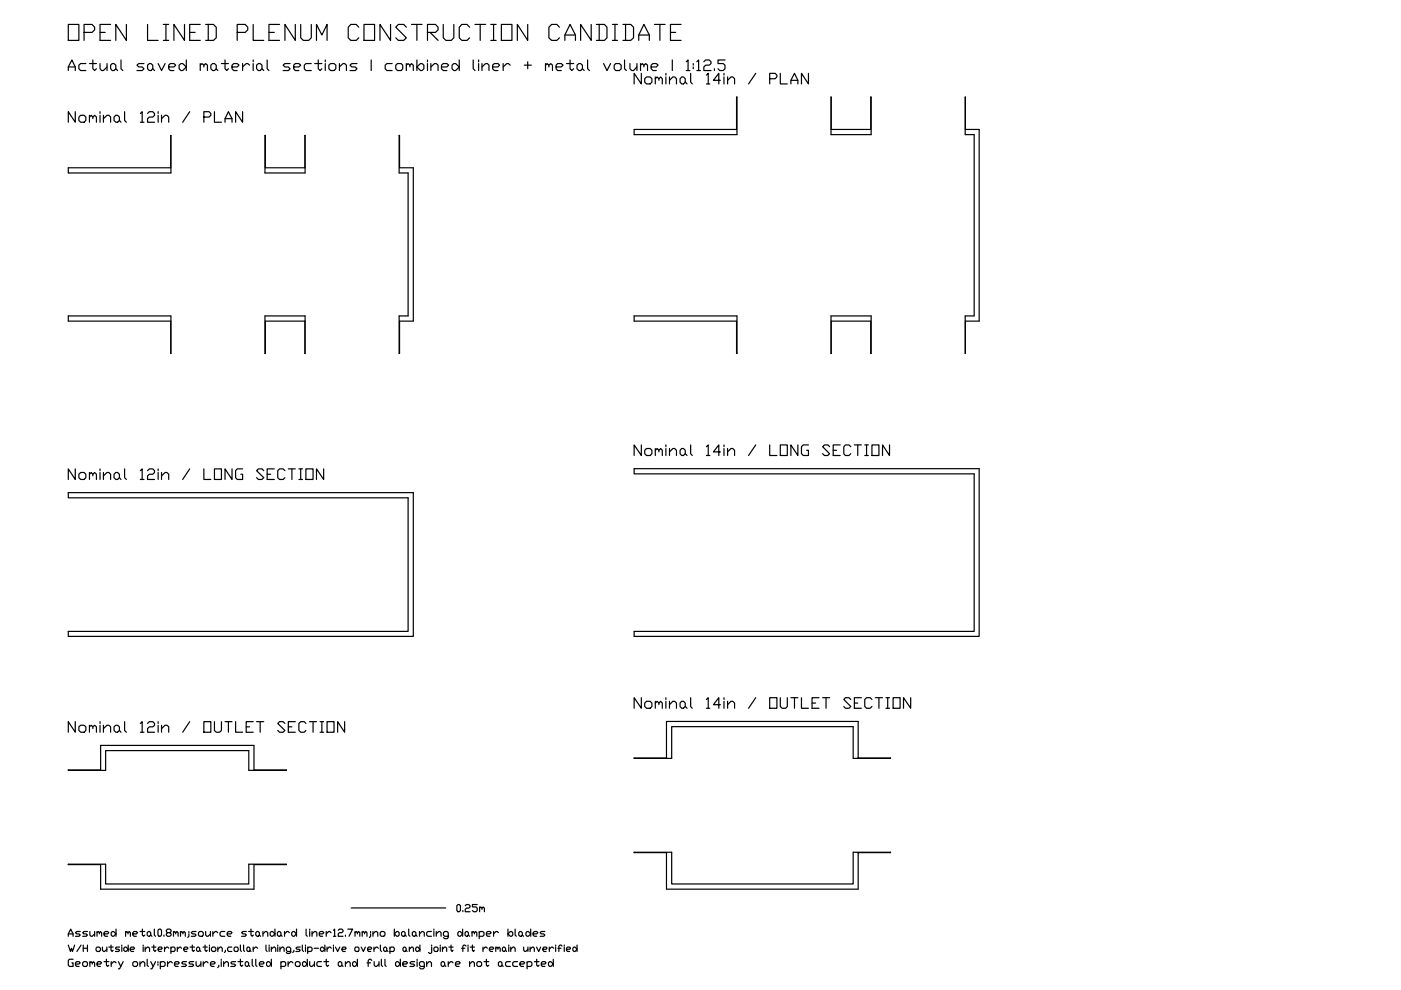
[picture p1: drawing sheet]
<svg xmlns="http://www.w3.org/2000/svg" width="297mm" height="210mm" viewBox="0 0 297 210" stroke-linecap="round" stroke-linejoin="round" font-family="sans-serif">
<!-- layer: BSA_DETAIL_CUT -->
<g fill="none" stroke="#000" stroke-width=".25">
<path d="M36.2 28.7v6.9h-21.7v1.1h21.7v-8M56.2 28.7l.1 6.9h8.3l.1-6.9v8h-8.5zM64.6 28.7h.1M84.6 28.7l.1 6.9h2.9v32.5h-2.9v6.8l-.1-7.9h1.9v-30.3h-1.9zM156.2 20.6v6.8h-21.7v1.1h21.8v-7.9M176.2 20.6v6.8h8.4l.1-6.8v7.9h-8.5zM204.6 20.6l.1 6.8h2.9v40.7h-2.9v6.8l-.1-7.9h1.9v-38.5h-1.9zM14.5 67h21.7v7.9v-6.8h-21.7zM56.2 67h8.5v7.9l-.1-6.8h-8.3l-.1 6.8zM64.6 74.9h.1M134.5 67h21.8v7.9l-.1-6.8h-21.7zM176.2 67h8.5v7.9l-.1-6.8h-8.4v6.8z"/>
<path d="M134.5 99.4h73.1v35.5h-73.1v-1h72v-33.4h-72zM14.5 104.5h73.1v30.4h-73.1v-1h72v-28.3h-72zM141.3 153h40.6v7.7l6.9 .1h-7.9v-6.7h-38.5v6.7h-7.9l6.8-.1zM14.5 163.3h6.8v-5.3h32.5v5.3h6.9h-8v-4.2h-30.3v4.2zM14.5 183.2h7.9v4.2h30.3v-4.2l8 .1h-6.9v5.2h-32.5v-5.2zM134.5 180.7h7.9v6.7h38.5v-6.7l7.9 .1h-6.9v7.7h-40.6v-7.7z"/>
</g>
<!-- layer: BSA_DETAIL_NOTES -->
<g fill="none" stroke="#000" stroke-width=".25">
<path d="M14.5 198.5v-.5l.5-1 .5 1v.5M14.5 198h1M17 197.5h-.7l-.3 .3 .3 .2h.5l.2 .3-.2 .2h-.8M18.5 197.5h-.7l-.3 .3 .3 .2h.5l.2 .3-.2 .2h-.8M19 197.5v.8l.3 .2h.3l.5-.5M20.1 197.5v1M20.6 197.8l.2-.3 .3 .3v.2M20.6 197.5v1M21.1 197.8l.2-.3 .2 .3v.7M22.1 198h.7l.3-.2-.3-.3h-.5l-.2 .3v.5l.2 .2h.5M23.6 197.8l.2-.3h.3l.5 .5-.5 .5h-.3l-.2-.2zM24.6 197v1.5"/>
<path d="M26.6 197.8l.3-.3 .2 .3v.2M26.6 197.5v1M27.1 197.8l.3-.3 .2 .3v.7M28.2 198h.7l.3-.2-.3-.3h-.5l-.2 .3v.5l.2 .2h.5M29.7 197.5h1M30.2 197v1.3l.2 .2 .3-.2M31.2 197.8l.3-.3h.2l.3 .3v.5l-.3 .2h-.2l-.3-.2zM32 198.3l.2 .2M32.7 197v1.3l.3 .2M33.5 197.2l.2-.2h.3l.2 .2v1.1l-.2 .2h-.3l-.2-.2zM34.8 198.3v.2M35.5 197.8l-.2-.3v-.3l.2-.2h.5l.3 .2v.3l-.3 .3h-.5l-.2 .2v.3l.2 .2h.5l.3-.2v-.3l-.3-.2"/>
<path d="M36.8 197.8l.2-.3 .3 .3v.2M36.8 197.5v1M37.3 197.8l.2-.3 .3 .3v.7M38.3 197.8l.2-.3 .3 .3v.2M38.3 197.5v1M38.8 197.8l.2-.3 .3 .3v.7M40 198v.5l-.2 .3M40 197.5v.3M41.6 197.5h-.8l-.2 .3 .2 .2h.5l.3 .3-.3 .2h-.7M42.3 197.5h.5l.3 .3v.5l-.3 .2h-.5l-.2-.2v-.5zM43.6 197.5v.8l.3 .2h.2l.5-.5M44.6 197.5v1"/>
<path d="M45.1 197.5v1M46.1 197.8l-.2-.3h-.3l-.5 .5M47.7 197.5h-.8l-.2 .3v.5l.2 .2h.8M48.2 198h.7l.3-.2-.3-.3h-.5l-.2 .3v.5l.2 .2h.5M52.2 197.5h-.7l-.3 .3 .3 .2h.5l.2 .3-.2 .2h-.8M52.7 197.5h1M53.2 197v1.3l.3 .2 .2-.2M54.5 197.5h.2l.3 .3v.5l-.3 .2h-.2l-.3-.2v-.5zM55 198.3l.2 .2M55.8 198l.5-.5h.2l.3 .3v.7M55.8 197.5v1M57.5 197.5h.3l.5 .5-.5 .5h-.3l-.2-.2v-.5z"/>
<path d="M58.3 197v1.5M58.8 197.8l.3-.3h.2l.3 .3v.5l-.3 .2h-.2l-.3-.2zM59.6 198.3l.2 .2M60.3 197.5v1M61.3 197.8l-.2-.3h-.3l-.5 .5M61.8 197.8l.3-.3h.3l.5 .5-.5 .5h-.3l-.3-.2zM62.9 197v1.5M64.9 197v1.3l.3 .2M65.7 197v.2M65.7 197.5v1M66.2 198l.5-.5h.2l.3 .3v.7M66.2 197.5v1"/>
<path d="M67.7 198h.7l.3-.2-.3-.3h-.5l-.2 .3v.5l.2 .2h.5M69.2 197.5v1M70.2 197.8l-.3-.3h-.2l-.5 .5M70.7 197.2l.3-.2v1.5M70.7 198.5h.5M71.7 197.2l.3-.2h.5l.2 .2v.3l-.2 .3h-.5l-.3 .2v.5h1M73.2 198.3v.2M73.7 197h1.1l-.8 1.5M75.3 197.8l.2-.3 .3 .3v.2M75.3 197.5v1M75.8 197.8l.2-.3 .3 .3v.7M76.8 197.8l.2-.3 .3 .3v.2"/>
<path d="M76.8 197.5v1M77.3 197.8l.3-.3 .2 .3v.7M78.6 198v.5l-.3 .3M78.6 197.5v.3M79.1 198l.5-.5h.2l.3 .3v.7M79.1 197.5v1M80.9 197.5h.5l.2 .3v.5l-.2 .2h-.5l-.3-.2v-.5zM83.6 198l.5-.5h.3l.2 .3v.5l-.2 .2h-.3zM83.6 197v1.5M85.1 197.8l.3-.3h.2l.3 .3v.5l-.3 .2h-.2l-.3-.2zM85.9 198.3l.2 .2M86.7 197v1.3l.2 .2"/>
<path d="M87.4 197.8l.3-.3h.2l.3 .3v.5l-.3 .2h-.2l-.3-.2zM88.2 198.3l.2 .2M88.9 198l.6-.5h.2l.3 .3v.7M88.9 197.5v1M91.5 197.5h-.8l-.2 .3v.5l.2 .2h.8M92 197v.2M92 197.5v1M92.5 198l.5-.5h.3l.2 .3v.7M92.5 197.5v1M95 198.5h-.7l-.3-.2v-.5l.3-.3h.5l.2 .3v1l-.2 .2h-.5l-.3-.2M97.3 197.5h.3l.5 .5-.5 .5h-.3l-.2-.2v-.5zM98.1 197v1.5"/>
<path d="M98.8 197.5l.5 .3v.5l-.2 .2-.5-.2v-.5zM99.3 198.3l.3 .2M100.1 197.8l.2-.3 .3 .3v.2M100.1 197.5v1M100.6 197.8l.2-.3 .3 .3v.7M101.6 197.8l.3-.3h.5l.2 .3v.5l-.2 .2h-.8M101.6 197.5v1.5M103.1 198h.8l.2-.2-.2-.3h-.5l-.3 .3v.5l.3 .2h.5M104.6 197.5v1M105.7 197.8l-.3-.3h-.2l-.6 .5M107.7 198l.5-.5h.3l.2 .3v.5l-.2 .2h-.3zM107.7 197v1.5"/>
<path d="M109.2 197v1.3l.3 .2M110 197.8l.2-.3h.3l.2 .3v.5l-.2 .2h-.3l-.2-.2zM110.7 198.3l.3 .2M111.5 197.8l.3-.3h.2l.5 .5-.5 .5h-.2l-.3-.2zM112.5 197v1.5M113 198h.8l.2-.2-.2-.3h-.5l-.3 .3v.5l.3 .2h.5M115.5 197.5h-.7l-.3 .3 .3 .2h.5l.2 .3-.2 .2h-.8M14.5 200.4l.4 1.3 .3-.6 .2 .6 .4-1.3M15.5 203.4h-.8l-.2 .2v1.1l.2 .2h.8v-.8h-.3M16 204.4h.8l.2-.3-.2-.2h-.5l-.3 .2v.6l.3 .2h.5M17.2 200.4l-.9 1.3M17.5 204.1l.3-.2h.5l.2 .2v.6l-.2 .2h-.5l-.3-.2z"/>
<path d="M17.7 200.4v1.3M17.7 201.1h.8M18.5 200.4v1.3M19 204.1l.3-.2 .3 .2v.3M19 203.9v1M19.6 204.1l.2-.2 .3 .2v.8M20.6 200.8h.4l.3 .3v.4l-.3 .2h-.4l-.2-.2v-.4zM20.6 204.4h.7l.2-.3-.2-.2h-.5l-.2 .2v.6l.2 .2h.5M21.7 200.8v.7l.3 .2h.2l.4-.4M22.1 203.9h1M22.6 203.4v1.3l.2 .2 .3-.2M22.6 200.8v.9"/>
<path d="M23.1 200.8h.9M23.5 200.4v1.1l.2 .2 .3-.2M23.6 203.9v1M24.6 204.1l-.3-.2h-.2l-.5 .5M25.1 203.9l.5 1M25.4 200.8h-.7l-.2 .3 .2 .2h.4l.3 .2-.3 .2h-.6M25.8 200.4v.2M25.8 200.8v.9M26.1 203.9l-.7 1.5h-.3M26.2 201.1l.5-.3 .5 .5-.5 .4h-.2l-.3-.2zM27.2 200.4v1.3M27.6 201.3h.7l.2-.2-.2-.3h-.4l-.3 .3v.4l.3 .2h.4"/>
<path d="M28.2 204.1l.2-.2h.5l.3 .2v.6l-.3 .2h-.5l-.2-.2zM29.7 204.4l.5-.5h.2l.3 .2v.8M29.7 203.9v1M30.4 200.4v.2M30.4 200.8v.9M30.8 201.3l.4-.5h.3l.2 .3v.6M30.8 200.8v.9M31.2 203.4v1.3l.3 .2M32 203.9l.5 1M32.2 200.8h.9M32.6 200.4v1.1l.3 .2 .2-.2M33 203.9l-.8 1.5h-.2"/>
<path d="M33.5 203.9v.2M33.5 204.4v.3M33.5 201.3h.7l.2-.2-.2-.3h-.5l-.2 .3v.4l.2 .2h.5M34 204.1l.2-.2h.6l.2 .2v.6l-.2 .2h-.8M34 203.9v1.5M34.9 200.8v.9M35.5 203.9v1M35.8 201.1l-.2-.3h-.3l-.4 .5M36.2 201.1l.2-.3h.5l.2 .3v.4l-.2 .2h-.7M36.2 200.8v1.4M36.5 204.1l-.2-.2h-.3l-.5 .5M37 204.4h.8l.2-.3-.2-.2h-.5l-.3 .2v.6l.3 .2h.5"/>
<path d="M37.6 200.8v.9M38.5 201.1l-.2-.3h-.2l-.5 .5M38.9 201.3h.7l.3-.2-.3-.3h-.4l-.3 .3v.4l.3 .2h.4M39.5 203.9h-.7l-.3 .2 .3 .3h.5l.2 .3-.2 .2h-.8M40.3 200.8h.9M40.8 200.4v1.1l.2 .2 .2-.2M41.1 203.9h-.8l-.3 .2 .3 .3h.5l.3 .3-.3 .2h-.8M41.6 203.9v.8l.2 .2h.3l.5-.5M41.7 201.1l.2-.3h.2l.2 .3v.4l-.2 .2-.4-.2zM42.3 201.5l.3 .2M42.6 203.9v1M43.1 200.8h.8"/>
<path d="M43.1 203.9v1M43.5 200.4v1.1l.2 .2 .2-.2M44.1 204.1l-.2-.2h-.3l-.5 .5M44.4 200.4v.2M44.4 200.8v.9M44.6 204.4h.8l.2-.3-.2-.2h-.5l-.3 .2v.6l.3 .2h.5M44.8 201.1l.3-.3h.4l.3 .3v.4l-.3 .2h-.4l-.3-.2zM46.2 201.3l.5-.5h.2l.2 .3v.6M46.2 200.8v.9M46.4 204.7v.2l-.3 .3M46.9 203.4v.2M46.9 203.9v1"/>
<path d="M47.4 204.4l.5-.5h.3l.2 .2v.8M47.4 203.9v1M47.8 201.5l-.2 .4M49.1 200.8h-.6l-.2 .3v.4l.2 .2h.6M49.8 200.8h.5l.2 .3v.4l-.2 .2h-.5l-.2-.2v-.4zM50 203.9h-.8l-.3 .2 .3 .3h.5l.3 .3-.3 .2h-.8M50.5 203.9h1M51 200.4v1.1l.2 .2M51 203.4v1.3l.2 .2 .3-.2M51.6 200.4v1.1l.3 .2M52.2 203.9l.5 .2v.6l-.2 .2-.5-.2v-.6zM52.5 200.8h.3l.2 .3v.4l-.2 .2h-.3l-.2-.2v-.4z"/>
<path d="M52.7 204.7l.3 .2M53 201.5l.2 .2M53.5 203.4v1.3l.2 .2M53.7 200.8v.9M54.2 203.4v1.3l.3 .2M54.6 201.1l-.5-.3-.4 .5M55 204.4h.8l.2-.3-.2-.2h-.6l-.2 .2v.6l.2 .2h.6M56.4 200.4v1.1l.2 .2M56.5 204.1l.3-.2h.2l.5 .5-.5 .5h-.2l-.3-.2zM57.1 200.4v.2M57.1 200.8v.9M57.5 201.3l.5-.5h.2l.3 .3v.6"/>
<path d="M57.5 200.8v.9M57.5 203.4v1.5M58.9 200.4v.2M58.9 200.8v.9M59.4 201.3l.4-.5h.2l.2 .3v.6M59.4 200.8v.9M59.6 204.1l.2-.2h.5l.3 .2v.6l-.3 .2h-.7M59.6 203.9v1.5M61.1 203.9v1M61.6 201.7h-.7l-.2-.2v-.4l.2-.3h.5l.2 .3v.8l-.2 .3h-.5l-.2-.3M62.1 204.1l-.3-.2h-.2l-.5 .5M62.3 201.5v.2l-.2 .2"/>
<path d="M62.6 204.1l.3-.2h.5l.2 .2v.6l-.2 .2h-.5l-.3-.2zM63.7 200.8h-.7l-.3 .3 1 .4-.3 .2h-.7M64.1 200.4v1.1l.2 .2M64.1 204.1l.3-.2h.2l.6 .5-.6 .5h-.2l-.3-.2zM64.8 200.4v.2M64.8 200.8v.9M65.2 203.4v1.5M65.2 201.1l.3-.3h.4l.3 .3v.4l-.3 .2h-.7M65.2 200.8v1.4M65.7 203.9v.8l.2 .2h.3l.5-.5M66.6 201.1h.9M66.7 203.9v1"/>
<path d="M67.9 201.1l.5-.3 .5 .5-.5 .4h-.2l-.3-.2zM68.2 203.9h-.8l-.2 .2v.6l.2 .2h.8M68.7 203.9h1M68.9 200.4v1.3M69.2 203.4v1.3l.2 .2 .3-.2M69.3 200.8v.9M70.2 201.1l-.2-.3h-.2l-.5 .5M70.7 200.4v.2M70.7 200.8v.9M71.1 200.8l.5 .9 .5-.9M72 203.9h.2l.3 .2v.6l-.3 .2h-.2l-.3-.2v-.6zM72.5 204.7l.2 .2"/>
<path d="M72.5 201.3h.7l.2-.2-.2-.3h-.5l-.2 .3v.4l.2 .2h.5M73.2 204.4l.5-.5h.3l.3 .2v.8M73.2 203.9v1M74.8 204.1l.2-.2h.3l.5 .5-.5 .5h-.3l-.2-.2zM75.4 200.8h.5l.2 .3v.4l-.2 .2h-.5l-.2-.2v-.4zM75.8 203.4v1.5M76.6 200.8l.4 .9 .5-.9M77.8 204.1h.8M77.9 201.3h.7l.2-.2-.2-.3h-.5l-.2 .3v.4l.2 .2h.5M78.8 203.6l-.2-.2h-.3l-.2 .2v1.3M79.3 200.8v.9M79.3 203.9v.8l.3 .2h.2l.5-.5"/>
<path d="M80.2 201.1l-.4-.3-.5 .5M80.3 203.9v1M80.6 200.4v1.1l.3 .2M80.9 203.4v1.3l.2 .2M81.3 201.1l.3-.3h.2l.2 .3v.4l-.2 .2-.5-.2zM81.6 203.4v1.3l.3 .2M82 201.5l.3 .2M82.7 201.1l.2-.3h.5l.2 .3v.4l-.2 .2h-.7M82.7 200.8v1.4M83.9 204.1l.2-.2h.3l.5 .5-.5 .5h-.3l-.2-.2zM84.9 203.4v1.5M85.4 204.4h.7l.3-.3-.3-.2h-.5l-.2 .2v.6l.2 .2h.5"/>
<path d="M85.6 200.8l.5 .3v.4l-.2 .2h-.3l-.2-.2v-.4zM86.1 201.5l.2 .2M86.8 201.3l.4-.5h.3l.2 .3v.6M86.8 200.8v.9M87.9 203.9h-.7l-.3 .2 .3 .3h.5l.2 .3-.2 .2h-.8M88.3 200.8h.3l.4 .5-.4 .4h-.3l-.2-.2v-.4zM88.4 203.4v.2M88.4 203.9v1M89 200.4v1.3M90 204.9h-.8l-.3-.2v-.6l.3-.2h.5l.3 .2v1.1l-.3 .2h-.5l-.3-.2M90.5 204.4l.5-.5h.2l.3 .2v.8M90.5 203.9v1"/>
<path d="M91.5 200.8v1.1l-.2 .3-.5-.3M91.5 200.4v.2M92.2 200.8h.5l.2 .3v.4l-.2 .2h-.5l-.2-.2v-.4zM93.3 200.4v.2M93.3 200.8v.9M93.8 203.9h.2l.3 .2v.6l-.3 .2h-.2l-.3-.2v-.6zM93.8 201.3l.4-.5h.3l.2 .3v.6M93.8 200.8v.9M94.3 204.7l.2 .2M95 203.9v1M95.2 200.8h.9M95.6 200.4v1.1l.2 .2 .3-.2"/>
<path d="M96.1 204.1l-.3-.2h-.3l-.5 .5M96.6 204.4h.7l.3-.3-.3-.2h-.5l-.2 .2v.6l.2 .2h.5M97.9 201.1h.7M98.8 200.6l-.2-.2-.5 .2v1.1M99.2 200.4v.2M99.2 200.8v.9M99.6 204.4l.5-.5h.2l.3 .2v.8M99.6 203.9v1M99.7 200.8h.9M100.2 200.4v1.1l.2 .2 .2-.2M101.1 204.1l.2-.2h.6l.2 .2v.6l-.2 .2h-.6l-.2-.2zM102.4 200.8v.9"/>
<path d="M102.6 203.9h1M103.1 203.4v1.3l.3 .2 .2-.2M103.3 201.1l-.4-.3-.5 .5M103.8 201.3h.6l.3-.2-.3-.3h-.4l-.2 .3v.4l.2 .2h.4M105.1 201.1l.3-.3 .2 .5M105.1 200.8v.9M105.6 201.1l.2-.3 .2 .3v.6M105.7 204.1l.2-.2h.3l.2 .2v.6l-.2 .2h-.3l-.2-.2zM106.4 204.7l.3 .2M106.7 200.8l.5 .3v.4l-.3 .2h-.2l-.2-.2v-.4zM107.2 201.5l.2 .2M107.9 200.4v.2"/>
<path d="M107.9 200.8v.9M108.2 203.9h-.8l-.2 .2v.6l.2 .2h.8M108.3 201.3l.5-.5h.2l.2 .3v.6M108.3 200.8v.9M109.7 203.9h-.7l-.3 .2v.6l.3 .2h.7M110.2 204.4h.8l.3-.3-.3-.2h-.5l-.3 .2v.6l.3 .2h.5M111 200.8v.7l.3 .2h.2l.4-.4M111.8 204.1l.2-.2h.5l.3 .2v.6l-.3 .2h-.7M111.8 203.9v1.5M111.9 200.8v.9M112.4 201.3l.5-.5h.2l.2 .3v.6M112.4 200.8v.9"/>
<path d="M113.3 203.9h1M113.7 200.8l.5 .9 .4-.9M113.8 203.4v1.3l.2 .2 .3-.2M114.8 204.4h.7l.3-.3-.3-.2h-.5l-.2 .2v.6l.2 .2h.5M115.1 201.3h.7l.2-.2-.2-.3h-.5l-.2 .3v.4l.2 .2h.5M116.3 204.1l.2-.2h.3l.5 .5-.5 .5h-.3l-.2-.2zM116.5 200.8v.9M117.3 203.4v1.5M117.4 201.1l-.5-.3-.4 .5M117.8 200.4v.2M117.8 200.8v.9M118.3 201.1h.7"/>
<path d="M119.2 200.6l-.2-.2-.5 .2v1.1M119.6 200.4v.2M119.6 200.8v.9M120.1 201.3h.7l.2-.2-.2-.3h-.5l-.2 .3v.4l.2 .2h.5M121.7 200.8h.2l.4 .5-.4 .4h-.2l-.2-.2v-.4zM122.3 200.4v1.3"/>
</g>
<!-- layer: BSA_SECTION_REFERENCE -->
<path d="M74.5 192.5h20" fill="none" stroke="#000" stroke-width=".25"/>
<text font-size="7.1" x="13.4" y="9.9">OPEN LINED PLENUM CONSTRUCTION CANDIDATE</text>
<g font-size="5.7">
<text x="13.4" y="103">Nominal 12in / LONG SECTION</text>
<text x="13.4" y="156.6">Nominal 12in / OUTLET SECTION</text>
</g>
<g font-size="5.3">
<text x="13.4" y="16.2">Actual saved material sections | combined liner + metal volume | 1:12.5</text>
<text x="133.3" y="19.1">Nominal 14in / PLAN</text>
<text x="13.4" y="27.2">Nominal 12in / PLAN</text>
<text x="133.3" y="97.7">Nominal 14in / LONG SECTION</text>
<text x="133.3" y="151.3">Nominal 14in / OUTLET SECTION</text>
</g>
<text font-size="4.4" x="95.6" y="194.4">0.25m</text>
</svg>
